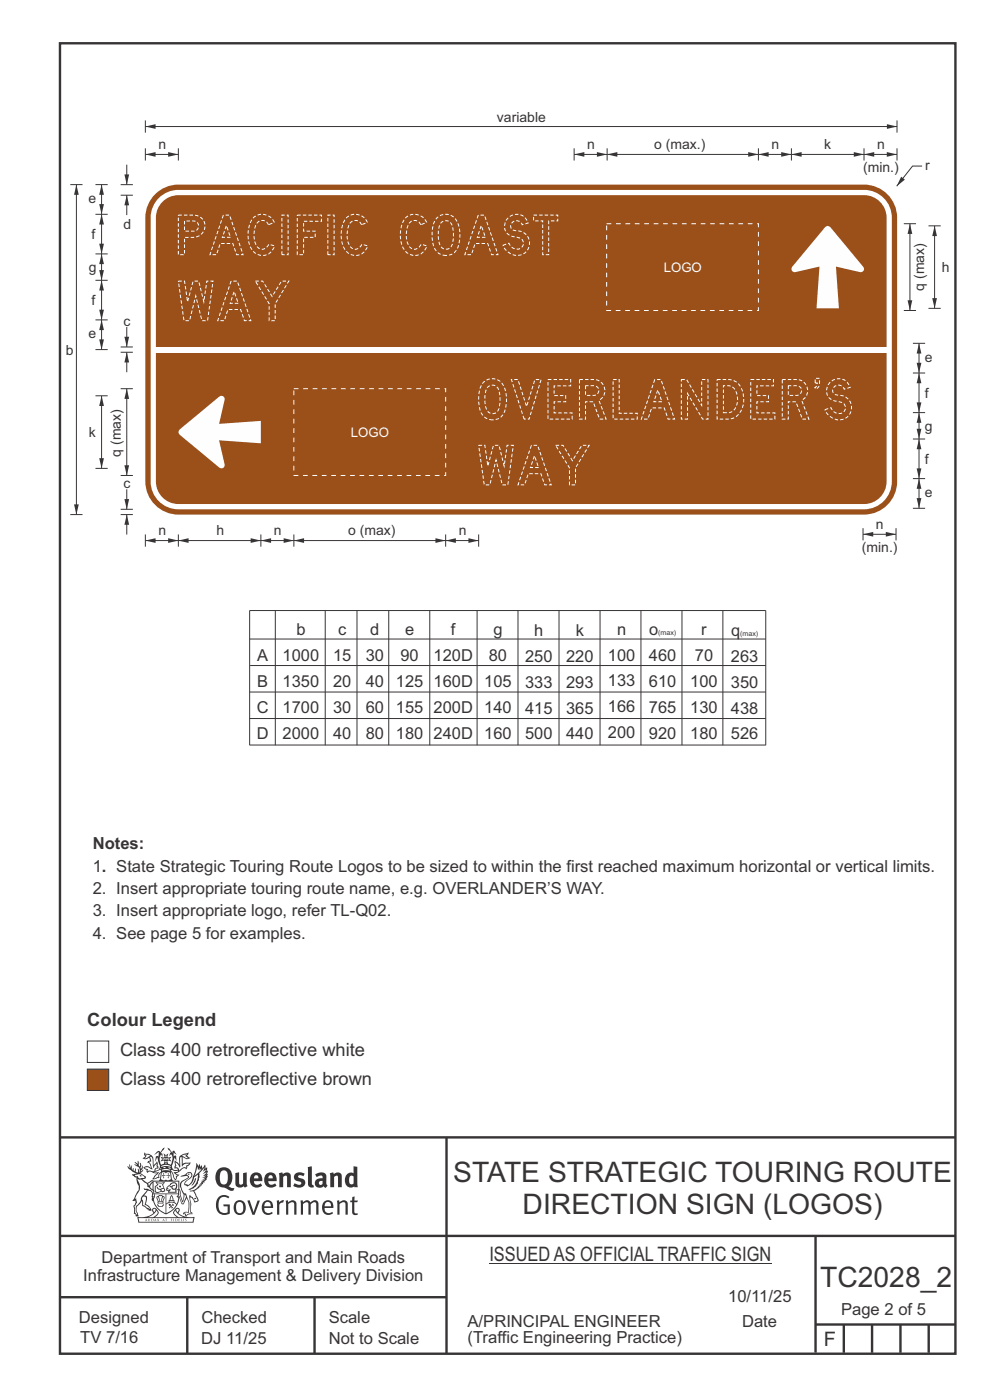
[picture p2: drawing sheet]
<svg xmlns="http://www.w3.org/2000/svg" width="210mm" height="297mm" viewBox="0 0 210 297" stroke-linecap="round" stroke-linejoin="round" font-family="sans-serif">
<path d="M12.7 9.2h190v278h-190zM12.7 241.3h190M94.7 241.4v45.8M12.7 275.2h82M12.7 262.2h190.1M39.7 275.2v12M66.7 275.2v12M173 262.1v24.9" fill="none" stroke="#373435" stroke-width=".51"/>
<g fill="#373435">
<path d="M47 248.4a2.55 2.55 0 0 0 0 2.7l.3 .2a.81 .81 0 0 0 1-1v-.5a1.04 1.04 0 0 0-1.1-1.5zM46.3 248.1a1.82 1.82 0 0 1 2.1-.2 1.82 1.82 0 0 1 .9 1.8 2.29 2.29 0 0 1-.8 2l.7 .3h.5l-.2 .6a2.87 2.87 0 0 1-2-.7 2.12 2.12 0 0 1-1.7-3.1z" fill-rule="evenodd"/>
<path d="M49.9 248.9l.8-.2v2a.46 .46 0 0 0 .3 .6 .46 .46 0 0 0 .6-.3v-2.1l.7-.2v2.4l.2 .5-.5 .3-.3-.3a1.02 1.02 0 0 1-1.2 .3 1.02 1.02 0 0 1-.6-1.1z" fill-rule="evenodd"/>
<path d="M54 249.5l-.1 .5h.9a.49 .49 0 0 0-.2-.6 .49 .49 0 0 0-.6 .1zM53.4 249.1a1.34 1.34 0 0 1 1.6-.2 1.34 1.34 0 0 1 .6 1.5v.2h-1.7a.77 .77 0 0 0 .5 .8 .77 .77 0 0 0 .9-.4l.3 .5a1.59 1.59 0 0 1-2 .2 1.59 1.59 0 0 1-.5-2.1z" fill-rule="evenodd"/>
<path d="M57 249.5l-.1 .5h1a.49 .49 0 0 0-.2-.6 .49 .49 0 0 0-.7 .1zM56.4 249.1a1.34 1.34 0 0 1 1.6-.2 1.34 1.34 0 0 1 .7 1.5v.2h-1.8a.77 .77 0 0 0 .5 .8 .77 .77 0 0 0 .9-.4l.4 .5a1.59 1.59 0 0 1-2.1 .2 1.59 1.59 0 0 1-.5-2.1z" fill-rule="evenodd"/>
<path d="M59.2 248.9l.7-.2 .1 .4a.95 .95 0 0 1 1-.3 .95 .95 0 0 1 .7 .8v2.3h-.8v-2.3a.46 .46 0 0 0-.8 .1v2.2h-.8z" fill-rule="evenodd"/>
<path d="M62.6 249.1a1.75 1.75 0 0 1 2-.1l-.2 .5-.6-.2a.43 .43 0 0 0-.6 .3l.4 .3a1.04 1.04 0 0 1 1.2 1.1 1.04 1.04 0 0 1-1.4 1l-1.2-.4 .3-.6 1 .4 .4-.4a.88 .88 0 0 0-1-.5l-.4-.2-.1-.4z" fill-rule="evenodd"/>
<path d="M65.3 247.6l.8-.2 .1 3.8 .3 .2 .1 .4a.88 .88 0 0 1-1 0 .88 .88 0 0 1-.3-1z" fill-rule="evenodd"/>
<path d="M67.8 250.6a.43 .43 0 0 0-.1 .7 .43 .43 0 0 0 .7-.1v-.7zM66.8 249.1a1.7 1.7 0 0 1 2.4 .1v1.9l.3 .4-.4 .5-.5-.4a1.03 1.03 0 0 1-1.7-.1 1.03 1.03 0 0 1 .8-1.5h.7v-.4a.8 .8 0 0 0-1.2 .1z" fill-rule="evenodd"/>
<path d="M70 248.9l.7-.2 .1 .4a.95 .95 0 0 1 1-.3 .95 .95 0 0 1 .7 .8v2.3h-.8v-2.3a.46 .46 0 0 0-.8 .1v2.2h-.8z" fill-rule="evenodd"/>
<path d="M74.3 249.5a1.48 1.48 0 0 0 0 1.7h.5l.2-.1v-1.5l-.3-.2zM75 247.4l.8 .1 .1 4.4h-.7l-.1-.2a1.26 1.26 0 0 1-1.4 0 1.26 1.26 0 0 1-.5-1.3 1.29 1.29 0 0 1 .4-1.4 1.29 1.29 0 0 1 1.4-.1z" fill-rule="evenodd"/>
<path d="M46.4 253.9a1.72 1.72 0 0 1 2.3 0l-.3 .3a1.24 1.24 0 0 0-1.4-.2 1.24 1.24 0 0 0-.6 1.4 1.49 1.49 0 0 0 1.2 1.9l.7-.1v-1.3h-.8l-.1-.4h1.3v1.9a1.93 1.93 0 0 1-2.2 0 1.93 1.93 0 0 1-.7-2.2l.2-.8z" fill-rule="evenodd"/>
<path d="M50.4 255.1a1.65 1.65 0 0 0 .2 2.2 .99 .99 0 0 0 1-1.4 .78 .78 0 0 0-.4-.8 .78 .78 0 0 0-.8 0zM50 254.9a1.33 1.33 0 0 1 1.6-.1 1.33 1.33 0 0 1 .5 1.4 1.31 1.31 0 0 1-1.3 1.6 1.31 1.31 0 0 1-1.2-1.6v-.6z" fill-rule="evenodd"/>
<path d="M52.5 254.7l.4-.1 .9 2.6 .8-2.5h.5l-1.1 3h-.5z" fill-rule="evenodd"/>
<path d="M56.3 255.2l-.2 .7h1.3a.7 .7 0 0 0-.3-.8 .7 .7 0 0 0-.8 .1zM55.9 255a1.22 1.22 0 0 1 1.5-.2 1.22 1.22 0 0 1 .5 1.5h-1.8a.93 .93 0 0 0 .5 1 .93 .93 0 0 0 1.1-.2l.2 .3a1.43 1.43 0 0 1-1.8 .1 1.43 1.43 0 0 1-.6-1.7z" fill-rule="evenodd"/>
<path d="M58.7 254.7l.4-.1 .1 .5 .4-.4 .6-.1-.2 .5a.66 .66 0 0 0-.8 .7v1.9h-.4z" fill-rule="evenodd"/>
<path d="M60.6 254.7l.4-.1 .1 .5a.94 .94 0 0 1 1-.5 .94 .94 0 0 1 .8 .8v2.3h-.5l-.1-2.5a.81 .81 0 0 0-1.2 .3v2.2h-.4z" fill-rule="evenodd"/>
<path d="M63.7 254.7l.5-.1 .1 .5 .4-.3a.78 .78 0 0 1 1.1 .3 .9 .9 0 0 1 1-.5 .9 .9 0 0 1 .8 .8v2.3h-.5l-.1-2.5a.67 .67 0 0 0-1.1 .3v2.2h-.5v-2.4l-.4-.3-.7 .4v2.3h-.5z" fill-rule="evenodd"/>
<path d="M69 255.2l-.1 .7h1.3a.7 .7 0 0 0-.3-.8 .7 .7 0 0 0-.9 .1zM68.7 255a1.22 1.22 0 0 1 1.5-.2 1.22 1.22 0 0 1 .5 1.5h-1.8a.93 .93 0 0 0 .4 1 .93 .93 0 0 0 1.2-.2l.1 .3a1.44 1.44 0 0 1-1.7 .1 1.44 1.44 0 0 1-.6-1.7z" fill-rule="evenodd"/>
<path d="M71.4 254.7l.5-.1 .1 .5a.94 .94 0 0 1 1-.5 .94 .94 0 0 1 .8 .8v2.3h-.5l-.1-2.5a.81 .81 0 0 0-1.2 .3v2.2h-.4z" fill-rule="evenodd"/>
<path d="M74.7 253.9l.5-.1v.9h.7l-.1 .3h-.6v2.2l.1 .2h.5l.1 .3a.75 .75 0 0 1-1.2-.6v-2.1h-.4v-.3h.4z" fill-rule="evenodd"/>
<path d="M30.8 244.9l1.1 .3-.9 .5h-.4l.6-.5zM31.8 245.4h.2a2.44 2.44 0 0 1 .4 1.9l.1 .5 .7-1-.1 .6 .3 .3a.57 .57 0 0 0-.6 .7l-1-.1-.5 .2 .2-.5-.8-.3 .7-.1 .9 .5 .1-.1-.6-1.3-.2-.2h.5zM30.7 244.4l-.1 .5 .2 .4-.6 .4a1.04 1.04 0 0 0 1.4-.1l.2 .6-.3 .1-.2 .4a.94 .94 0 0 1 .8 1.1l-.2-.1a1.16 1.16 0 0 0-1.5-.1l.3 .4 .4 .2 .1 .5 .2 .1 .1-.2a.94 .94 0 0 1 1.1 .2l.8 .1-1.2 1.2a1.13 1.13 0 0 0 1.2-.2l.4-.1-.1-.4 .5-.8a.83 .83 0 0 0-.6 1.1l-.3-.1-.7 .4 1.1-1.4-.5 .1-.5-.1 1.3-.5-.1-.1-.9 .4v-.3l.2-.2 .3 .1 .1-.3-.2-.4v-.6l-.1-.4-.7 1v-.7a1.42 1.42 0 0 0-1.6-1.8z" fill-rule="evenodd"/>
<path d="M38.5 245.2l.5-.2 .7-.1-.6 .3 .8 .5h-.3zM38.3 245.5l.2-.1 .1 2a1.69 1.69 0 0 1 1.6-.6l-.8 .5 .1 .5a1.1 1.1 0 0 0-1.5 .6l-.1-.5-.2-.2h-.5l.3-.4-.3-.7a1.42 1.42 0 0 1 .8 1.1l.2-.1zM37.1 246.2l.1 1-.2 .3 .1 .4h.5l.1 .2a.96 .96 0 0 1-1.1-.1l-.1 .1a1.06 1.06 0 0 0 1.3 .2v.1a.72 .72 0 0 1-1 .2l.3 .5 .6 .2-.4 .2-.1 .6-.2-.3-.4-1.1-.4-.4 .4 .9a1.54 1.54 0 0 0 .7 1.2l.2-.3a.58 .58 0 0 1 .4-.8l.2-.1h-.3l-.5-.3 .9-.5a.93 .93 0 0 1 1.2-.5v.2l.2-.2 .1-.5a.99 .99 0 0 0 .7-.8l-1.3 .1-.3 .2-.1-1.4 .9 .4 .9-.3h-.4l-.5-.4 .4-.7-.6 .2a1.46 1.46 0 0 0-1.4 2.1v.4l-.2-.4z" fill-rule="evenodd"/>
<path d="M35.6 248.9l.2 .1-.1 .3 .4 .1h-.4v.6l-.1-.6h-.3l.3-.1z" fill-rule="evenodd"/>
<path d="M34.6 248.9l.2 .1v.3l.3 .1h-.3l-.1 .6v-.6h-.4l.4-.1z" fill-rule="evenodd"/>
<path d="M34.3 248.8a.57 .57 0 0 1 .9 .2 .57 .57 0 0 1 .9-.2l.2 1.4h-.2a.57 .57 0 0 1-.9 0 .69 .69 0 0 1-1.1 0zM34.2 248.1l-.3 2.1-.2 .4h3l-.2-.4-.3-2.1h-.2v.2l-.8-.1-.8 .1v-.2z" fill-rule="evenodd"/>
<path d="M34.2 252.4a.3 .3 0 0 0 .6 0 .3 .3 0 0 0-.6 0zM33.3 250.9l.3 .3-.3 .4a.79 .79 0 0 0 0 1.3l.8-.2-.1-.3a.55 .55 0 0 1-.7-.6l.1-.1 .2 .3 .3 .2 .8-.2-.4-.7 .4-.4-.7 .2zM33 250.7l1.1 .2 .9-.2-.4 .6 .4 1.2a.56 .56 0 0 1-.8 .3l-.2 .1a.73 .73 0 0 1-.9 .1 .73 .73 0 0 1-.3-1v-.4l.6-.4z" fill-rule="evenodd"/>
<path d="M35.6 251.8l.7-.4a.58 .58 0 0 1 1-.1 .58 .58 0 0 1-.4 .9l-.3-.3a.43 .43 0 0 1 .6-.4 .57 .57 0 0 0-.8 .2l-.2-.1-.3 .1 .4 .2a.55 .55 0 0 0 .9 .4v.5h-1.3l.3-.4-.1-.1-.6 .1 .2-.3-.2-.1zM35.4 251.8l-.1 .2a.39 .39 0 0 0 .2 .6h.3l-.2 .4h1.9l-.1-.8a.86 .86 0 0 0-.1-1.3 .86 .86 0 0 0-1.3 .4z" fill-rule="evenodd"/>
<path d="M36 254.8h.8v.2h-.8zM36.4 253.8l.2 .8h-.4zM36.4 253.5l-.3 .5-.1 .6h-.2v.4l-.7 .4 .2 .1a1.48 1.48 0 0 1 2.1 .2l.2-.1-.6-.5v-.5h-.2l-.1-.6z" fill-rule="evenodd"/>
<path d="M35.8 255.4l.4 .1 .1 .3 .3-.2-.2-.2a.38 .38 0 0 1 .5 .5l-.2-.2-.3 .2 .3 .2-.3 .3-.1-.4-.4 .4-.1-.2 .4-.3-.1-.1-.2 .1z" fill-rule="evenodd"/>
<path d="M34.5 254h.2v.2l-.2 .6h-.2zM33.6 255.3h.9v.2a.55 .55 0 0 1-.8 .4v-.2l-.2-.1zM33.4 254h.2l.2 .8h-.2zM33.6 255l.8-.1 .1 .2h-.8zM33.8 253.7h.5l-.2 1.1h-.1zM33.3 253.8l-.1 .3 .3 1.1a.48 .48 0 0 0-.1 .6 .48 .48 0 0 0 .5 .2h.5a.49 .49 0 0 0 .2-.8l.3-1.1-.1-.3a1.42 1.42 0 0 0-1.5 0z" fill-rule="evenodd"/>
<path d="M33.7 251.5l.4 .1 .1 .3h-.3z" fill-rule="evenodd"/>
<path d="M41.3 250.1l.3-.2-.2 .8-.6 .8h-.2l.5-.7z" fill-rule="evenodd"/>
<path d="M39.7 249l.3-.2 .5 .2a.88 .88 0 0 1-.6 1.1 1.22 1.22 0 0 0-.8 1.3l.5 .2a.72 .72 0 0 0 .9-.4l.5-.8 .2-.6 .8-.6v.2a2.85 2.85 0 0 1-2 2.9l.1 .1a2.13 2.13 0 0 0 1.9-1.5v-.3a2.01 2.01 0 0 0 .3-1.7l1.1-1.3-.4 1 .7-.5-.7 1 .8-.4-.8 .8 .7-.2-.9 .6 .8-.1-.8 .4h.7l-.8 .3 .3 .2h-.4l.2 .3h-.4l.2 .3h-.4l.1 .2h-.1a2.16 2.16 0 0 1-2 1.1l.1 .2 .4-.1a.76 .76 0 0 1 .7 .8l.5 1.2-.6 .2a1.45 1.45 0 0 0-1.1-1.3l.2 1.8-.1 1.8 .4 .3a1.07 1.07 0 0 0-1.2 .4v-.3l-.5-.2a.87 .87 0 0 1 1.1-.1v-.7a4.4 4.4 0 0 0-.6-3.1l-.1-.3h-.2a2.16 2.16 0 0 1-.7-2.2l.3-.4 1.2-.7a.55 .55 0 0 0-.4-.8zM37.8 252.4a.76 .76 0 0 1 .3 1.1l.6 1.6 .4-1.7 .2 .1a.61 .61 0 0 1-.1 .9l-.3 .8-.2 .1-.7-1.6-.3 .1a1.18 1.18 0 0 0 .1-1.4zM41.8 247.5l.2 .7 .3-.5v.6l.4-.5a1.9 1.9 0 0 1-1.2 1.4l-.3 .3zM38.2 249.6l1.4-.2 .2 .2v.3l-.5 .2a1.26 1.26 0 0 0-.9 1.9l.2 .7a1.84 1.84 0 0 1 .1 2.1l-.4-1.4a.96 .96 0 0 0-.4-1.2l-.4 .2a.78 .78 0 0 1 0 1.3l.1 .3h.4l.4 1.1a.38 .38 0 0 0 .2 .4 .38 .38 0 0 0 .4-.1l.6-1.2a2.94 2.94 0 0 1 .4 2.5l-.1 .4h-.8l-.3 .4v.2l.4-.1 .1 .4 .2 .1a1.02 1.02 0 0 1 1.3-.5v-.4l-.3-.1 .1-1.8-.3-1.3h.1a1.14 1.14 0 0 1 .8 1 .63 .63 0 0 0 .8-.2 .63 .63 0 0 0-.2-.9l-.6-1.2 .9-.6 .2-.4h.3l-.1-.2h.4l-.1-.3h.3l-.1-.3 .5-.1-.2-.2 .6-.4v-.2h-.2l.4-.5h-.3l.3-.5-.4 .1 .4-.5v-.3l-.3 .2 .2-.7-.1-.2-.4 .3v-.8l-.6 .8-.2-.8-.2 .5-.3-.7-.1 .6-.5-.8-.1 1.4-.6 1.8a1.81 1.81 0 0 1-1 1.5l-.6-.2a1.75 1.75 0 0 1 1.1-1.2 .75 .75 0 0 0 .1-1.3 .75 .75 0 0 0-1.2 .4z" fill-rule="evenodd"/>
<path d="M41.2 254.1h.3l.2 .2-.4 .1z" fill-rule="evenodd"/>
<path d="M29.4 258.4h11.6l-.1 .8h-11.4zM31.3 258.2l.5-.1a2.48 2.48 0 0 0 1.4-1.3l.3 .5-.5 .6-.5 .3zM32.5 256.6l.3-.2 .2 .1-.3 .7zM37.2 256.8a2.65 2.65 0 0 0 1.8 1.4h-1.1l-.5-.3-.5-.6zM37.4 256.5l.2-.1 .3 .2-.3 .6zM29.2 258.2l.1 1.2h11.8l.2-1.1-.2-.1a4.1 4.1 0 0 1-3.3-.9l.3-.4-.1-.6a1.06 1.06 0 0 0-1.3 1l.2 .4 .6 .5h-4.7l.3-.1a.84 .84 0 0 0 .6-.8 .84 .84 0 0 0-.5-.8l-.3-.2h-.5l-.1 .6 .3 .4a4.2 4.2 0 0 1-3.4 .9z" fill-rule="evenodd"/>
<path d="M31 258.7l.1 .2h-.2zM31 258.5l-.3 .6 .4-.2 .2 .2z" fill-rule="evenodd"/>
<path d="M31.3 258.6h.3v.4a.25 .25 0 0 0 .2-.1 .25 .25 0 0 0-.1-.3h.1a.29 .29 0 0 1 0 .4 .29 .29 0 0 1-.4 0 .29 .29 0 0 1 0-.4z" fill-rule="evenodd"/>
<path d="M32.2 258.6a.22 .22 0 0 1 .3 .2 .22 .22 0 0 1-.3 .2zM32 258.6l.1 .4a.33 .33 0 0 0 .4 0 .33 .33 0 0 0 0-.4 .33 .33 0 0 0-.5 0z" fill-rule="evenodd"/>
<path d="M32.9 258.7l.1 .2h-.2zM32.9 258.5l-.2 .6 .3-.2 .2 .2z" fill-rule="evenodd"/>
<path d="M33.3 258.6h.2l.1 .1 .2-.1-.2 .2 .2 .3-.3-.3-.1 .3h-.1l.2-.3z" fill-rule="evenodd"/>
<path d="M34.7 258.7l.1 .2h-.2zM34.7 258.5l-.3 .6 .4-.2 .2 .2z" fill-rule="evenodd"/>
<path d="M35 258.5h.5l-.2 .1v.5h-.2l.1-.5z" fill-rule="evenodd"/>
<path d="M36.2 258.6l.3-.1-.1 .1v.2h.1h-.1v.3h-.2z" fill-rule="evenodd"/>
<path d="M36.7 258.6h.2v.5h-.2z" fill-rule="evenodd"/>
<path d="M37.3 258.6a.22 .22 0 0 1 .3 .2 .22 .22 0 0 1-.3 .2zM37.1 258.6v.4a.33 .33 0 0 0 .5 0 .33 .33 0 0 0 0-.4 .33 .33 0 0 0-.5 0z" fill-rule="evenodd"/>
<path d="M37.8 258.6l.4-.1-.2 .1v.2h.1h-.1v.2l.2 .1h-.4z" fill-rule="evenodd"/>
<path d="M38.4 258.6h.2l-.1 .4 .2 .1h-.3z" fill-rule="evenodd"/>
<path d="M38.9 258.6h.2v.5h-.2z" fill-rule="evenodd"/>
<path d="M39.3 258.6h.2h-.1l.2 .3-.2 .2-.1-.1v-.1l.2 .1z" fill-rule="evenodd"/>
<path d="M34.2 247.4a1.51 1.51 0 0 1 2 .2 2.67 2.67 0 0 0-2.1 0zM35.7 247.6l.4 .1 .1 .3-.4-.1zM34.6 247.6h.5l.1 .2h-.4zM34 247.8l.3 .2h-.3zM34.9 246.9l.3-.2 .3 .2zM34.9 245.6l.2 .1v.3h-.2zM35 245.1l.2 .2 .2-.2-.1 .3h-.2zM35.1 246.3h.2l.1 .4-.2-.2-.2 .2zM35.3 245.7l.2-.1v.4h-.2zM34.4 245.7h.3l.1 .3-.4 .1 .2-.2zM35.7 245.7h.3l-.2 .2 .2 .2-.4-.1zM32.7 244.9l1-.5-.1 1-.2-.2-.3 .2-.3 1.1 .5-1 .3 .9a1.84 1.84 0 0 1 .2 1.7l.4 .1a2.48 2.48 0 0 1 2.2 0l.2-.2-.2-.7 .7-1.8 .4 .7-.2-1-.2-.1-.2 .3v-.9l.6 .4-.6-.8-.3 .1-.1 .4-.5-.9-.5-.3 .2 .5 .6 .5-.5 .8 .4-.4a2.06 2.06 0 0 1 0 2.3l-.5-.2-.2-.6 .1-.1 .8 .2-.4-.5 .4-.5-.7 .2-.2-.2 .2-.7-.5 .4-.5-.4 .2 .7-.2 .2-.7-.2 .4 .5-.4 .5 .8-.2 .1 .1-.2 .6-.5 .2a2.02 2.02 0 0 1 0-2.2l.3 .5-.1-.7-.3-.1 .8-1.2-.4 .3-.5 .8-.2-.3a.8 .8 0 0 0-.8 .5z" fill-rule="evenodd"/>
<path d="M29.2 250.1l.3 .1a.61 .61 0 0 1 .8 .4l.3 .2a.8 .8 0 0 1 .6 1l.4 .1 .5 .5a1 1 0 0 1 .5 1.1l-.1 .7v-.5h-.1a.96 .96 0 0 0-.8-1.3l-.2-.2h-.7l-.1-.1-.1 .1 .1 .3h.6l-1.2 1.3-.2 1-.4 .6a1.33 1.33 0 0 0-.5 1.8l.2 .5a1.26 1.26 0 0 1-.5-1.5l-.1-.3a1.56 1.56 0 0 0 .4-1.7l-.3 .2 .2-.5a3.2 3.2 0 0 0 .7-3zM30.4 253.9h.4a2.06 2.06 0 0 1-.1 1.6l.7 .5 .4 .4-.6-.1-.8-.6-.1-.9a.51 .51 0 0 1 .1-.9zM28.6 249.3a1.52 1.52 0 0 1 2.1 .5l-1.1 .2-.2-.1-.1-.4h-.5zM27.5 247v.8l-.3-.4h-.1a3.1 3.1 0 0 0 1.9 1.6l-1 .1 .5 .6 .5 .1 .1 1.1a1.84 1.84 0 0 1-.3 2.5l-.4 .9-.3 .4 .2 .1 .4-.1 .1 .4-.2 .5-.3 .2 .1 1.7h.2l.3 .5 .1 .1 .4-.1-.1-.5a1.3 1.3 0 0 1-.1-1.7l.9-1 .1 1.1 .6 .2 .5 .5 .1-.1 .2 .3h.5a1.85 1.85 0 0 0-1.2-1.4l.1-.3a1.39 1.39 0 0 0 0-1.4l-.5-.1 .5-.5a.66 .66 0 0 1 .9-.4 .66 .66 0 0 1 .3 .9l-.1 .4 .2-.1v.2l-.1 .3 .2 .5 .1-.3a2.24 2.24 0 0 0 .1-2.2 .73 .73 0 0 1-.7-.7 .73 .73 0 0 1 .6-.7v-.2a.94 .94 0 0 0-.9 .8 .48 .48 0 0 1-.1-.6 .48 .48 0 0 1 .5-.2l.5-.3a.51 .51 0 0 0-.8 .2l-.5 .2-1-.8h.6l.2-.5-1.2-.7 .5-.5v-.3l-.5 .4 .1-.2a.69 .69 0 0 0 .2-1v.4l-.2 .3v-1.1l-.3-.2 .1 .6-.1 .2-.4-1.3v.7l-.6-.4 .5 .7-.6-.2 .3 .3a1 1 0 0 1 .7 1.4l-.2-.8v.9l-.5-.2v-.8l-.2 .7-.2-.1-.1-.6-.2 .4-.2-.2 .1-.7-.2 .5z" fill-rule="evenodd"/>
<path d="M29.6 249.4l.2-.1 .3 .2z" fill-rule="evenodd"/>
<path d="M32.4 250.5h5.6v2l-.2-.1v-1.7h-5.2v2.5h5.2v-.8l.1 .2-.1 1.1v-.3h-2.5v4a4.1 4.1 0 0 0 2.6-3.6l.1-.1a4 4 0 0 1-2.8 3.9 4.2 4.2 0 0 1-2.8-4.7l.1 1.2 .1-.1a3.8 3.8 0 0 0 2.5 3.4v-4h-2.5l-.2-.9z" fill-rule="evenodd"/>
<circle cx="40" cy="249.1" r=".17"/>
</g>
<path d="M18.5 220.8h4.6v4.6h-4.6z" fill-rule="evenodd" fill="#fefefe" stroke="#373435" stroke-width=".21"/>
<path d="M18.5 226.8h4.6v4.5h-4.6z" fill-rule="evenodd" fill="#9b5019" stroke="#373435" stroke-width=".21"/>
<g fill="none" stroke="#373435" stroke-width=".21">
<path d="M53 135.6h109.4M58.4 129.5v28.6M69 129.5v28.6M75.7 129.5v28.6M82.5 129.5v28.6M91.2 129.5v28.6M101.2 129.5v28.6M109.9 129.5v28.6M118.6 129.5v28.6M127.3 129.5v28.6M136 129.5v28.6M144.7 129.5v28.6"/>
<path d="M153.3 129.5v28.6M53 158.1h109.4v-28.6h-109.4v28.6M53 152.4h109.4M53 146.8h109.4M53.1 141.2h109.3"/>
</g>
<path d="M34.8 42.5a4.7 4.7 0 0 1 3-1.1h145.5a4.8 4.8 0 0 1 4.8 4.8v56a4.8 4.8 0 0 1-4.8 4.7h-145.5a4.8 4.8 0 0 1-4.7-4.7v-56a4.7 4.7 0 0 1 1.7-3.7zM33.2 40.9a7 7 0 0 1 4.6-1.7h145.5a7 7 0 0 1 7 7v56a7 7 0 0 1-7 7h-145.5a7 7 0 0 1-7-7v-56a7 7 0 0 1 2.4-5.3zM33.7 42a5.9 5.9 0 0 1 4.1-1.7h145.5a5.9 5.9 0 0 1 5.9 5.9v56a5.9 5.9 0 0 1-5.9 5.8h-145.5a5.9 5.9 0 0 1-5.8-5.8v-56a5.9 5.9 0 0 1 1.7-4.2z" fill-rule="evenodd" fill="#9b5019"/>
<path d="M30.8 26.8h159.5" fill="none" stroke="#373435" stroke-width=".21"/>
<g fill="#373435">
<path d="M30.8 26.8l2.2-.5v1z"/>
<path d="M188.1 26.3l2.2 .5-2.2 .5z"/>
</g>
<path d="M30.8 25.5v2.6" fill="none" stroke="#373435" stroke-width=".21"/>
<g fill="#fefefe">
<path d="M38.1 91.1l8.4-7a.7 .7 0 0 1 .8 0 .7 .7 0 0 1 .3 .7l-1.1 5.1 8.8-.6v4.7l-8.8-.6 1.1 5.1a.7 .7 0 0 1-.3 .8 .7 .7 0 0 1-.8-.1l-8.4-7a.7 .7 0 0 1 0-1.1z" fill-rule="evenodd"/>
<path d="M175 48.2a.7 .7 0 0 1 1.1 0l7 8.4a.7 .7 0 0 1 .1 .8 .7 .7 0 0 1-.8 .3l-5.1-1.1 .7 8.8h-4.8l.6-8.8-5.1 1.1a.7 .7 0 0 1-.7-.3 .7 .7 0 0 1 .1-.8z" fill-rule="evenodd"/>
<path d="M32.7 73.6h156v1.1h-156z" fill-rule="evenodd"/>
</g>
<path d="M128.8 32.8h32.1" fill="none" stroke="#373435" stroke-width=".21"/>
<g fill="#373435">
<path d="M158.7 32.3l2.2 .5-2.2 .5z"/>
<path d="M128.8 32.8l2.2-.5v1z"/>
</g>
<path d="M121.8 32.8h7M121.8 31.5v2.6" fill="none" stroke="#373435" stroke-width=".21"/>
<g fill="#373435">
<path d="M121.8 32.8l2.2-.5v1z"/>
<path d="M126.6 32.3l2.2 .5-2.2 .5z"/>
</g>
<path d="M30.8 32.8h7M30.8 31.5v2.6M128.8 31.5v2.6" fill="none" stroke="#373435" stroke-width=".21"/>
<g fill="#373435">
<path d="M30.8 32.8l2.2-.5v1z"/>
<path d="M35.7 32.3l2.1 .5-2.1 .5z"/>
</g>
<path d="M37.8 31.5v2.6M160.9 32.8h7" fill="none" stroke="#373435" stroke-width=".21"/>
<g fill="#373435">
<path d="M160.9 32.8l2.1-.5v1z"/>
<path d="M165.7 32.3l2.2 .5-2.2 .5z"/>
</g>
<path d="M160.9 31.5v2.6M167.9 32.8h15.4M167.9 31.5v2.6" fill="none" stroke="#373435" stroke-width=".21"/>
<g fill="#373435">
<path d="M181.1 32.3l2.2 .5-2.2 .5z"/>
<path d="M167.9 32.8l2.1-.5v1z"/>
</g>
<path d="M194.9 101.5v6.3" fill="none" stroke="#373435" stroke-width=".21"/>
<g fill="#373435">
<path d="M194.9 101.5l.5 2.2h-1z"/>
<path d="M194.4 105.7h1l-.5 2.1z"/>
</g>
<path d="M193.6 79.1h2.6M193.6 93.1h2.6M193.6 87.5h2.6M194.9 87.5v5.6M193.6 107.8h2.6M193.6 101.5h2.6" fill="none" stroke="#373435" stroke-width=".21"/>
<g fill="#373435">
<path d="M194.9 87.5l.5 2.2h-1z"/>
<path d="M194.4 91h1l-.5 2.1z"/>
</g>
<path d="M195.6 35.2h-2l-3.4 4.3" fill="none" stroke="#373435" stroke-width=".21"/>
<path d="M191.2 37.5l.7 .6-1.7 1.4z" fill="#373435"/>
<path d="M16.2 39.2v70" fill="none" stroke="#373435" stroke-width=".21"/>
<g fill="#373435">
<path d="M16.2 39.2l.5 2.1h-1z"/>
<path d="M15.7 107h1l-.5 2.2z"/>
</g>
<path d="M14.9 39.2h2.6M14.9 109.2h2.6M26.9 103.8v4.2" fill="none" stroke="#373435" stroke-width=".21"/>
<path d="M26.4 105.9h1l-.5 2.1z" fill="#373435"/>
<path d="M25.6 109.2h2.6M25.6 108h2.6M26.9 109.2v4.2" fill="none" stroke="#373435" stroke-width=".21"/>
<path d="M26.9 109.2l.5 2.1h-1z" fill="#373435"/>
<path d="M26.9 34.9v4.3" fill="none" stroke="#373435" stroke-width=".21"/>
<path d="M26.4 37h1l-.5 2.2z" fill="#373435"/>
<path d="M25.6 39.2h2.6M25.6 41.4h2.6M26.9 41.4v4.2" fill="none" stroke="#373435" stroke-width=".21"/>
<path d="M26.9 41.4l.5 2.2h-1z" fill="#373435"/>
<path d="M30.8 114.7h7" fill="none" stroke="#373435" stroke-width=".21"/>
<g fill="#373435">
<path d="M30.8 114.7l2.2-.5v1z"/>
<path d="M35.7 114.2l2.1 .5-2.1 .5z"/>
</g>
<path d="M30.8 113.4v2.6M37.8 113.4v2.6M62.3 114.7h32.2" fill="none" stroke="#373435" stroke-width=".21"/>
<g fill="#373435">
<path d="M92.4 114.2l2.1 .5-2.1 .5z"/>
<path d="M62.3 114.7l2.2-.5v1z"/>
</g>
<path d="M37.8 114.7h17.5" fill="none" stroke="#373435" stroke-width=".21"/>
<g fill="#373435">
<path d="M53.2 114.2l2.1 .5-2.1 .5z"/>
<path d="M37.8 114.7l2.2-.5v1z"/>
</g>
<path d="M55.3 114.7h7M55.3 113.4v2.6" fill="none" stroke="#373435" stroke-width=".21"/>
<g fill="#373435">
<path d="M55.3 114.7l2.2-.5v1z"/>
<path d="M60.2 114.2l2.1 .5-2.1 .5z"/>
</g>
<path d="M21.5 84v15.4M62.3 113.4v2.6" fill="none" stroke="#373435" stroke-width=".21"/>
<g fill="#373435">
<path d="M21 97.2h1l-.5 2.2z"/>
<path d="M21.5 84l.5 2.1h-1z"/>
</g>
<path d="M194.9 79.1v8.4M20.3 84h2.5M20.3 99.4h2.5" fill="none" stroke="#373435" stroke-width=".21"/>
<g fill="#373435">
<path d="M194.9 79.1l.5 2.2h-1z"/>
<path d="M194.4 85.4h1l-.5 2.1z"/>
</g>
<path d="M194.9 93.1v8.4" fill="none" stroke="#373435" stroke-width=".21"/>
<g fill="#373435">
<path d="M194.9 93.1l.5 2.2h-1z"/>
<path d="M194.4 99.4h1l-.5 2.1z"/>
</g>
<path d="M190.3 25.5v2.6M94.5 114.7h7" fill="none" stroke="#373435" stroke-width=".21"/>
<g fill="#373435">
<path d="M94.5 114.7l2.2-.5v1z"/>
<path d="M99.4 114.2l2.1 .5-2.1 .5z"/>
</g>
<path d="M94.5 113.4v2.6M101.5 113.4v2.6M183.1 113.3h7" fill="none" stroke="#373435" stroke-width=".21"/>
<g fill="#373435">
<path d="M183.1 113.3l2.1-.5v1z"/>
<path d="M187.9 112.8l2.2 .5-2.2 .5z"/>
</g>
<path d="M194.9 72.8v6.3M183.1 112.1v2.5M190.1 112.1v2.5" fill="none" stroke="#373435" stroke-width=".21"/>
<g fill="#373435">
<path d="M194.9 72.8l.5 2.2h-1z"/>
<path d="M194.4 77h1l-.5 2.1z"/>
</g>
<path d="M26.9 69.4v4.2M193.6 72.8h2.6" fill="none" stroke="#373435" stroke-width=".21"/>
<path d="M26.4 71.4h1l-.5 2.2z" fill="#373435"/>
<path d="M25.6 74.7h2.6M25.6 73.6h2.6M26.9 74.7v4.3" fill="none" stroke="#373435" stroke-width=".21"/>
<path d="M26.9 74.7l.5 2.2h-1z" fill="#373435"/>
<path d="M183.3 32.8h7" fill="none" stroke="#373435" stroke-width=".21"/>
<g fill="#373435">
<path d="M183.3 32.8l2.1-.5v1z"/>
<path d="M188.1 32.3l2.2 .5-2.2 .5z"/>
</g>
<path d="M183.3 31.5v2.6M190.3 31.5v2.6M21.5 67.9v6.3" fill="none" stroke="#373435" stroke-width=".21"/>
<g fill="#373435">
<path d="M21.5 67.9l.5 2.1h-1z"/>
<path d="M21 72h1l-.5 2.2z"/>
</g>
<path d="M20.3 45.5h2.5M20.3 59.5h2.5M20.3 53.9h2.5M21.5 53.9v5.6M20.3 74.2h2.5M20.3 67.9h2.5" fill="none" stroke="#373435" stroke-width=".21"/>
<g fill="#373435">
<path d="M21.5 53.9l.5 2.1h-1z"/>
<path d="M21 57.3h1l-.5 2.2z"/>
</g>
<path d="M21.5 45.5v8.4" fill="none" stroke="#373435" stroke-width=".21"/>
<g fill="#373435">
<path d="M21.5 45.5l.5 2.1h-1z"/>
<path d="M21 51.7h1l-.5 2.2z"/>
</g>
<path d="M21.5 59.5v8.4" fill="none" stroke="#373435" stroke-width=".21"/>
<g fill="#373435">
<path d="M21.5 59.5l.5 2.1h-1z"/>
<path d="M21 65.7h1l-.5 2.2z"/>
</g>
<path d="M21.5 39.2v6.3" fill="none" stroke="#373435" stroke-width=".21"/>
<g fill="#373435">
<path d="M21.5 39.2l.5 2.1h-1z"/>
<path d="M21 43.3h1l-.5 2.2z"/>
</g>
<path d="M20.3 39.2h2.5M197 47.9h2.5M198.2 47.9v17.5" fill="none" stroke="#373435" stroke-width=".21"/>
<g fill="#373435">
<path d="M198.2 47.9l.5 2.2h-1z"/>
<path d="M197.7 63.2h1l-.5 2.2z"/>
</g>
<path d="M191.7 47.5h2.6M193 47.5v18.4M197 65.4h2.5" fill="none" stroke="#373435" stroke-width=".21"/>
<g fill="#373435">
<path d="M193 47.5l.5 2.1h-1z"/>
<path d="M192.5 63.7h1l-.5 2.2z"/>
</g>
<path d="M191.7 65.9h2.6M26.9 82.5v18.4" fill="none" stroke="#373435" stroke-width=".21"/>
<g fill="#373435">
<path d="M26.4 98.7h1l-.5 2.2z"/>
<path d="M26.9 82.5l.5 2.1h-1z"/>
</g>
<path d="M25.6 82.5h2.6M25.6 100.9h2.6" fill="none" stroke="#373435" stroke-width=".21"/>
<path d="M128.7 47.5h32.2v18.4h-32.2zM62.3 82.5h32.2v18.4h-32.2z" fill="none" stroke="#fefefe" stroke-width=".21" stroke-dasharray="1 1" stroke-linecap="butt"/>
<path d="M173 281h29.7M179 281v6M185 281v6M191 281v6M197 281v6" fill="none" stroke="#373435" stroke-width=".51"/>
<path d="M103.8 267.9h1v.2h-1z" fill-rule="evenodd" fill="#373435"/>
<path d="M104.8 268h58.8" fill="none" stroke="#373435" stroke-width=".21"/>
<text font-size="9.8" fill="#fefefe" x="172.3" y="87.3">’</text>
<g font-size="8.4" fill="#fefefe">
<text x="37.8" y="54">PACIFIC COAST</text>
<text x="37.8" y="68">WAY</text>
<text x="101.5" y="88.9">OVERLANDER S</text>
<text x="101.5" y="102.9">WAY</text>
</g>
<g font-size="6" fill="#373435">
<text x="96.1" y="250.8">STATE STRATEGIC TOURING ROUTE</text>
<text x="110.9" y="257.5">DIRECTION SIGN (LOGOS)</text>
<text x="174" y="273">TC2028_2</text>
</g>
<g font-size="4.2" fill="#373435">
<text x="103.8" y="267.5">ISSUED AS OFFICIAL TRAFFIC SIGN</text>
<text x="174.7" y="285.6">F</text>
</g>
<g font-size="3.9" fill="#373435">
<text x="18.5" y="217.6">Colour Legend</text>
<text x="25.5" y="224.1">Class 400 retroreflective white</text>
<text x="25.5" y="230.2">Class 400 retroreflective brown</text>
</g>
<g font-size="3.5" fill="#373435">
<text x="62.9" y="134.8">b</text>
<text x="71.7" y="134.8">c</text>
<text x="78.6" y="134.8">d</text>
<text x="85.9" y="134.8">e</text>
<text x="95.7" y="134.8">f</text>
<text x="104.7" y="134.8">g</text>
<text x="113.3" y="135">h</text>
<text x="122.1" y="135">k</text>
<text x="130.9" y="134.7">n</text>
<text x="137.7" y="134.8">o</text>
<text x="148.8" y="134.8">r</text>
<text x="155.1" y="135">q</text>
<text x="54.6" y="140.3">A</text>
<text x="60" y="140.3">1000</text>
<text x="70.6" y="140.3">15</text>
<text x="77.6" y="140.3">30</text>
<text x="84.9" y="140.3">90</text>
<text x="92" y="140.3">120D</text>
<text x="103.7" y="140.3">80</text>
<text x="111.4" y="140.4">250</text>
<text x="120.1" y="140.4">220</text>
<text x="128.9" y="140.1">100</text>
<text x="137.6" y="140.3">460</text>
<text x="147.4" y="140.3">70</text>
<text x="155" y="140.4">263</text>
<text x="54.6" y="145.7">B</text>
<text x="60" y="145.7">1350</text>
<text x="70.6" y="145.7">20</text>
<text x="77.6" y="145.7">40</text>
<text x="84" y="145.7">125</text>
<text x="92" y="145.7">160D</text>
<text x="102.7" y="145.7">105</text>
<text x="111.4" y="145.9">333</text>
<text x="120.1" y="145.9">293</text>
<text x="128.9" y="145.6">133</text>
<text x="137.6" y="145.7">610</text>
<text x="146.4" y="145.7">100</text>
<text x="155" y="145.9">350</text>
<text x="54.5" y="151.2">C</text>
<text x="60" y="151.2">1700</text>
<text x="70.6" y="151.2">30</text>
<text x="77.6" y="151.2">60</text>
<text x="84" y="151.2">155</text>
<text x="92" y="151.2">200D</text>
<text x="102.7" y="151.2">140</text>
<text x="111.4" y="151.4">415</text>
<text x="120.1" y="151.4">365</text>
<text x="128.9" y="151.1">166</text>
<text x="137.6" y="151.2">765</text>
<text x="146.4" y="151.2">130</text>
<text x="155" y="151.4">438</text>
<text x="54.5" y="156.7">D</text>
<text x="60" y="156.7">2000</text>
<text x="70.6" y="156.7">40</text>
<text x="77.6" y="156.7">80</text>
<text x="84" y="156.7">180</text>
<text x="92" y="156.7">240D</text>
<text x="102.7" y="156.7">160</text>
<text x="111.4" y="156.9">500</text>
<text x="120.1" y="156.9">440</text>
<text x="128.9" y="156.6">200</text>
<text x="137.6" y="156.7">920</text>
<text x="146.4" y="156.7">180</text>
<text x="155" y="156.9">526</text>
<text x="19.7" y="180.2">Notes:</text>
<text x="19.7" y="184.9">1. State Strategic Touring Route Logos to be sized to within the first reached maximum horizontal or vertical limits.</text>
<text x="19.7" y="189.7">2. Insert appropriate touring route name, e.g. OVERLANDER’S WAY.</text>
<text x="19.7" y="194.4">3. Insert appropriate logo, refer TL-Q02.</text>
<text x="19.7" y="199.1">4. See page 5 for examples.</text>
<text x="21.6" y="267.9">Department of Transport and Main Roads</text>
<text x="17.7" y="271.8">Infrastructure Management &amp; Delivery Division</text>
<text x="16.7" y="280.6">Designed</text>
<text x="42.7" y="280.6">Checked</text>
<text x="69.7" y="280.6">Scale</text>
<text x="99.2" y="281.5">A/PRINCIPAL ENGINEER</text>
<text x="154.5" y="276.2">10/11/25</text>
<text x="157.4" y="281.5">Date</text>
<text x="178.4" y="278.9">Page 2 of 5</text>
<text x="17" y="284.8">TV 7/16</text>
<text x="42.7" y="285.1">DJ 11/25</text>
<text x="69.7" y="285.2">Not to Scale</text>
<text x="99.2" y="285">(Traffic Engineering Practice)</text>
</g>
<g font-size="3" fill="#373435">
<text x="105.4" y="25.9">variable</text>
<text x="33.6" y="31.6">n</text>
<text x="124.6" y="31.6">n</text>
<text x="138.7" y="31.6">o (max.)</text>
<text x="163.7" y="31.6">n</text>
<text x="174.8" y="31.6">k</text>
<text x="186.1" y="31.6">n</text>
<text x="183.1" y="36.5">(min.)</text>
<text x="196.3" y="36.2">r</text>
<text x="18.8" y="43.1">e</text>
<text x="19.4" y="50.7">f</text>
<text x="26.2" y="48.5">d</text>
<text x="18.9" y="57.7">g</text>
<text x="199.8" y="57.7">h</text>
<text x="19.4" y="64.7">f</text>
<text x="196" y="61.7" transform="rotate(-90 196 61.7)">q (max)</text>
<text x="18.8" y="71.8">e</text>
<text x="26.2" y="69.1">c</text>
<text x="14" y="75.2">b</text>
<text x="196.2" y="76.8">e</text>
<text x="196.2" y="84.4">f</text>
<text x="18.8" y="92.7">k</text>
<text x="196.2" y="91.3">g</text>
<text x="25.7" y="96.9" transform="rotate(-90 25.7 96.9)">q (max)</text>
<text x="196.2" y="98.4">f</text>
<text x="26.2" y="103.5">c</text>
<text x="196.2" y="105.5">e</text>
<text x="33.6" y="113.5">n</text>
<text x="45.9" y="113.5">h</text>
<text x="58.1" y="113.5">n</text>
<text x="73.9" y="113.5">o (max)</text>
<text x="97.3" y="113.5">n</text>
<text x="185.8" y="112.2">n</text>
<text x="182.8" y="117.1">(min.)</text>
</g>
<g font-size="2.8" fill="#fefefe">
<text x="140.8" y="57.7">LOGO</text>
<text x="74.5" y="92.7">LOGO</text>
</g>
<g font-size="1.5" fill="#373435">
<text x="139.6" y="134.8">(max)</text>
<text x="157" y="135">(max)</text>
</g>
</svg>
